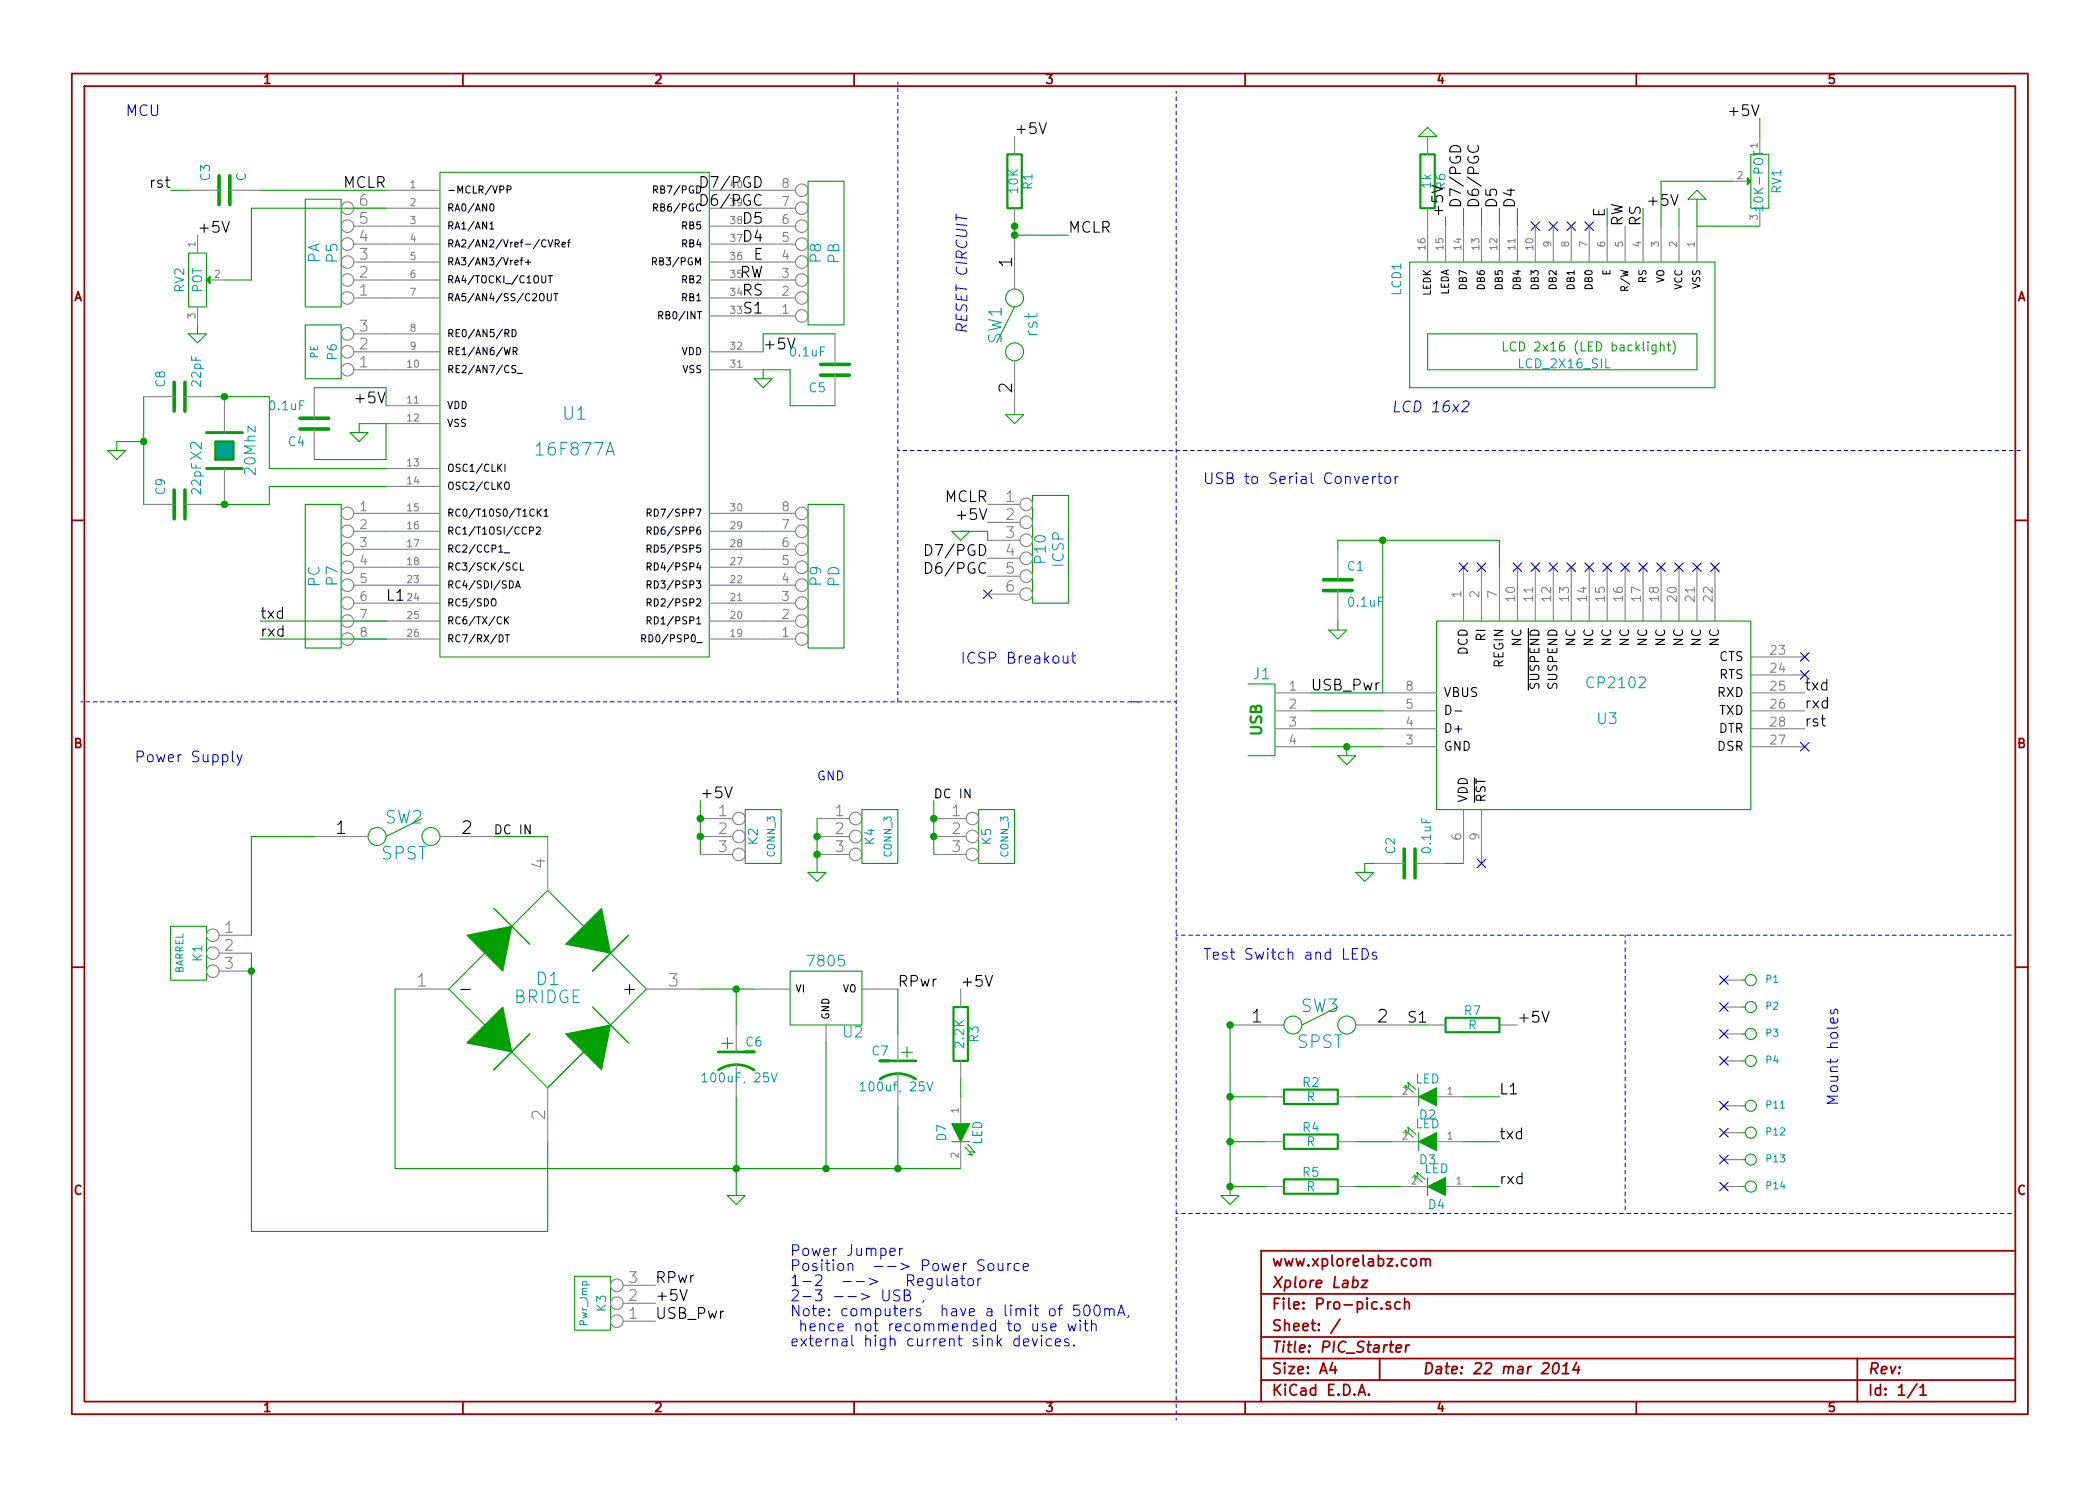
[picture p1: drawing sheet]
<svg xmlns="http://www.w3.org/2000/svg" width="297mm" height="210mm" viewBox="0 0 297 210" stroke-linecap="round" stroke-linejoin="round" font-family="sans-serif">
<g fill="none" stroke="#a00000" stroke-width=".25">
<path d="M10.2 10.4h276.6v189.7h-276.6zM11.9 12.2h273.2v186.1h-273.2zM65.5 10.4v1.8M120.8 10.4v1.8M176.1 10.4v1.8M231.4 10.4v1.8M10.2 73.6h1.7M285.1 73.6h1.7M10.2 136.8h1.7M285.1 136.8h1.7M199.6 178.3a.42 .42 0 0 1 .4-.2 .42 .42 0 0 1 .4 .3v.4a.43 .43 0 0 1-.5 .3 .43 .43 0 0 1-.4-.3zM201 178.3a.38 .38 0 0 1 .7 0v.8"/>
<path d="M201 178.1v1M201.7 178.3a.35 .35 0 0 1 .3-.2 .35 .35 0 0 1 .3 .2v.8M285.1 177h-106.7v21.3M65.5 198.3v1.8M120.8 198.3v1.8M176.1 198.3v1.8M178.4 183.1h106.7M178.4 189.2h106.7M178.4 195.3h106.7M178.4 192.2h106.7M188.5 192.8l-.4 1h1M188.8 193.3v1.1"/>
<path d="M189.5 186.7l-1.3 1.9M192.1 197.4l.5-1.5 .5 1.5M192.3 197h.7M192.7 181.1h.7l-.9 1.1h.8M193.6 197.3h.1l-.1 .1-.1-.1h.1v.1M195.1 192.2v3.1M196.6 184.3l-.3-.1-.2 .2v.2l.5 .2 .1 .1-.1 .2-.1 .1-.4-.1M197.5 190.8l.7-.1v-.3l-.2-.1-.4 .1-.2 .7 .2 .2 .5-.1M198 184.3a.48 .48 0 0 0-.6 0l-.1 .6a.48 .48 0 0 0 .7 .2M198.7 184.3a.38 .38 0 0 1 .6 .1v.8M198.7 183.7v1.5M198.9 190.3l-.1 1"/>
<path d="M199.3 190.3l-.3 .1-.1 .2M219.9 193a.35 .35 0 0 1 .3-.2 .35 .35 0 0 1 .3 .3 .87 .87 0 0 1-.6 1.3l-.1-.1a1.14 1.14 0 0 1 .1-1.3zM221 194.4h.9M221.1 193.3l.5-.5-.2 1.6M223 192.8l-.5 1h.9M223.3 193.3l-.1 1.1M231.4 198.3v1.8M262.7 192.2v6.1M271.1 195.8l-1.3 2M271.6 196.3l.4-.4v1.5M271.6 197.4h.9"/>
</g>
<g fill="none" stroke="#000" stroke-width=".15">
<path d="M69.3 31.7l.3-.3v1M69.3 32.4h.5M69.4 29l.2-.2a.59 .59 0 0 1-.1 1.1l-.1-.1-.1-.3zM71.7 26.8h.5l.1-.1-.1-.3-.5-.1v1M73.6 36.8h.4M74 36.5l-.3 .1v.9M74.3 37.1h.8M74.7 36.7v.8M76.6 39v.8l.2 .2h.2l.2-.2v-.8M77.5 33.9l.4 1 .3-1M77.5 39h.6M77.8 39v1"/>
<path d="M78.5 34.5l.5-.1 .1-.1-.1-.3-.5-.1v1M78.8 34.5l.3 .4M79.5 34.6l.5-.1-.1-.2h-.3l-.1 .1 .1 .5h.3M80.3 34.3h.3M80.6 33.9l-.2 .2v.8M92.3 37h.5l.1-.2-.1-.3h-.5v1M92.5 26.8h.4l.1-.1-.1-.3-.4-.1v1M92.5 29.4l.4-.1 .1-.1-.1-.3-.4-.1v1.1M99.2 25a.77 .77 0 0 1 .9 .7 .77 .77 0 0 1-.9 .8zM99.2 27.5a.77 .77 0 0 1 .9 .8 .77 .77 0 0 1-.9 .8zM205.2 20.9a.81 .81 0 0 1 .9-.3 .81 .81 0 0 1 .5 .9h-1.5zM207.8 20.6a.63 .63 0 0 0 0 .8 .63 .63 0 0 0 .7 .2 .6 .6 0 0 0 .6-.4 .6 .6 0 0 0-.1-.6"/>
<path d="M72.4 46.6a.51 .51 0 0 1 .6 .5 .51 .51 0 0 1-.6 .5zM72.6 49.7h.5l.1-.2-.1-.3h-.5v1M72.8 49.7l.4 .5M72.9 51.8l-.3-.1-.2 .2 .1 .2 .4 .2v.3l-.1 .1h-.4M73.2 52.8h.7M77.4 41.5v.9l.2 .2h.2l.2-.2v-.9M78.3 41.5h.6M78.6 41.5v1.1M93.2 44.6h.5l.1-.2-.1-.3h-.5v1M93.4 44.6l.4 .5M71.3 78.2h.8M71.4 65.7v1"/>
<path d="M71.5 68.3l.3-.1 .2 .2a.68 .68 0 0 1-.2 .8h-.3a.78 .78 0 0 1 0-.9zM73.2 79.8a.4 .4 0 0 0-.5-.1 .4 .4 0 0 0-.2 .5 .37 .37 0 0 0 .2 .4 .37 .37 0 0 0 .5 0M73.6 79.6v1.1h.5M74.9 75.1h.5l.1-.2-.1-.3h-.5v1M75.9 74.7l.4-.1 .1 .1v.2l-.6 .7h.6M76 72v1M76.1 72.5l.5 .5M76.6 72l-.6 .6M77 72.3l.2-.3v1M77 73h.5M91.5 72.6l.5-.1 .1-.1-.1-.3-.5-.1v1M91.5 77.6h.5l.1-.1-.1-.3-.5-.1v1"/>
<path d="M91.5 75.1h.5l.1-.2-.1-.3h-.5v1M91.8 72.6l.3 .4M91.8 77.6l.3 .5M91.8 75.1l.3 .5M130.9 79.6a.77 .77 0 0 1 .9 .8 .77 .77 0 0 1-.9 .7zM130.9 77.1a.77 .77 0 0 1 .9 .7 .77 .77 0 0 1-.9 .8zM69.6 84.8l.3-.1 .2 .2a.68 .68 0 0 1-.2 .8h-.3a.78 .78 0 0 1 0-.9zM71.4 87.3v1M71.5 89.8h.6M71.5 87.7l.4 .6M71.8 89.8v1M71.9 87.3l-.5 .6"/>
<path d="M72.1 82.2a.51 .51 0 0 1 .5 .5 .51 .51 0 0 1-.5 .5zM72.9 83.2l.4-1 .3 1M73 82.9h.5M90.8 90.3h.5v-.1v-.3l-.5-.1v1M91 90.3l.3 .5M91.5 87.8h.5l.1-.2-.1-.3h-.5v1M91.5 85.3l.5-.1 .1-.1-.1-.3-.5-.1v1M91.5 82.7h.5l.1-.2-.1-.3h-.5v1M91.5 80.2l.5-.1 .1-.1-.1-.3-.5-.1v1.1M91.8 87.8l.3 .5M91.8 85.3l.3 .4M91.8 82.7l.3 .5"/>
<path d="M91.8 80.2l.3 .5M204.5 99.8a.66 .66 0 0 1 .7 .5 .66 .66 0 0 1-.4 .8h-.3zM216.2 88.9v8.8M205.8 100.6h1M208.6 110.1v3.4M65.2 140h1.3"/>
</g>
<g fill="none" stroke="#00a000" stroke-width=".15">
<path d="M200.7 19.3l1.2-1.3 1.3 1.3zM248.9 16.8v2.5M24.1 26.9h2.6M26.7 35.8h2.5v7.6h-2.5zM36.8 26.9h17.8M43.2 28.2h5.1v15.2h-5.1zM54.6 29.5h-19v10.1h-3.9M62.2 24.4h38.1v68.6h-38.1zM114.3 25.6h5.1v20.4h-5.1zM143.5 32v1.3h7.6M199.4 37.1h43.2v17.8h-43.2zM204.5 30.7v1.3"/>
<path d="M207 29.5v2.5M209.5 29.5v2.5M212.1 29.5v2.5M214.6 29.5v2.5M227.3 29.5v2.5M237.5 29.5v2.5M238.8 28.2l1.2-1.3 1.3 1.3zM240 28.2v3.8h8.9M245.1 25.6h-10.2v6.4M247.6 21.8h2.6v7.7h-2.6zM20.3 56.1v15.3M26.7 47.2h2.5l-1.3 1.3z"/>
<path d="M27.9 46v1.2M30.5 56.1h7.6v10.2h16.5M43.2 46h5.1v7.6h-5.1zM44.4 54.9h10.2v2.5M106.7 53.6h2.5l-1.3 1.3zM107.9 53.6v-1.3h3.9v5.1h6.3M118.1 47.2h-10.2v2.6M142.2 58.7h2.6l-1.3 1.2zM143.5 43.4l-2.5 5.1M201.9 47.2h38.1v5.1h-38.1zM212.6 48.4v1.3h.7M234.8 48.9h.1a.31 .31 0 0 1 .5 .1v.7"/>
<path d="M235.8 48.8h.5M236 48.4v1.1v.1l.3 .1M236.6 48.2a1.47 1.47 0 0 1 0 1.9M15.2 63.7h2.6l-1.3 1.3zM20.3 62.5h-3.8v1.2M43.2 71.4h5.1v20.3h-5.1zM49.5 61.2h2.6l-1.3 1.3zM50.8 61.2v-1.3h3.8v5.1h-10.2M54.6 68.8h-16.5v2.6h-7.6M114.3 71.4h5.1v20.3h-5.1zM134.6 75.2h2.6l-1.3 1.2zM135.9 75.2h3.8v1.2"/>
<path d="M146 70.1h5.1v15.2h-5.1zM189.2 77.7v-1.3h22.9v3.9M195.6 76.4v21.6h-10.2M36.8 87.9h17.8M36.8 90.4h17.8M176.5 96.8h3.8v10.1h-3.8M188 89.1h2.5l-1.3 1.3zM189.2 87.9v1.2M203.2 87.9h44.4v26.6h-44.4zM44.4 118.4h-8.8v13.9M59.7 115.8l-5.1 2.6M69.8 118.4h7.7"/>
<path d="M99.1 113.3v7.6M105.4 114.5h5.1v7.7h-5.1zM115.6 115.8v7.6M121.9 114.5h5.1v7.7h-5.1zM132.1 113.3v7.6M138.4 114.5h5.1v7.7h-5.1zM185.4 100.6h10.2M185.4 103.1h10.2M185.4 105.7h10.2M189.2 106.9h2.6l-1.3 1.3zM190.5 105.7v1.2M24.1 131.1h5.1v7.6h-5.1z"/>
<path d="M35.6 134.9v39.3h41.9v-12.7M55.9 139.9v25.4h80M68.6 134.9l-5.1 5 5.1 5.1M72.4 131.1l5.1-5.1 5 5.1M86.4 134.9l5 5-5 5.1M88.9 132.3l-5.1 5.1M99.1 139.9h7.6M104.1 139.9v5.1M111.8 137.4h10.1v7.6h-10.1zM114.3 123.4h2.5l-1.2 1.3zM127 139.9v6.4M191.8 123.4h2.5l-1.3 1.3z"/>
<path d="M194.3 122.2h-1.3v1.2M204.5 122.2h2.5M246.4 138.7h.5M72.4 148.8l5.1 5.1 5-5.1M74.9 146.3l-5.1 5.1M104.1 155.2v14M116.8 147.6v17.7M127 156.5v8.8M135.9 152.6v2.6M174 155.2h5.1M174 145v24.2M189.2 142.5l-5.1 2.5"/>
<path d="M191.8 155.2h5M198.9 154.2l-.1-.7 1.1 1.1M199.3 153.8l-.2-.6 1.2 1M200.7 153.9v2.6M207 155.2h5.1M246.4 142.5h.5M246.4 146.3h.5M246.4 150.1h.5M246.4 156.5h.5M102.9 169.2h2.5l-1.3 1.2zM134.6 161.5h2.6M136.5 162.3l1 1.1-.6-.1"/>
<path d="M136.9 161.9l1 1.2-.6-.2M172.7 169.2h2.6l-1.3 1.2zM174 161.5h5.1M174 167.9h5.1M191.8 161.5h5M191.8 167.9h6.3M198.9 160.5l-.1-.6 1.1 1M199.3 160.1l-.2-.6 1.2 1M200.2 166.9l-.2-.7 1.2 1.1M200.5 166.5l-.1-.6 1.1 1M200.7 160.3v2.5M201.9 166.6v2.6"/>
<path d="M207 161.5h5.1M208.3 167.9h3.8M246.4 160.3h.5M246.4 164.1h.5M246.4 167.9h.5M81.3 180.6h5.1v7.6h-5.1z"/>
<circle cx="143.5" cy="42.2" r="1.27"/>
<circle cx="143.5" cy="49.8" r="1.27"/>
<circle cx="53.3" cy="118.4" r="1.27"/>
<circle cx="61" cy="118.4" r="1.27"/>
<circle cx="247.6" cy="138.7" r=".79"/>
<circle cx="182.9" cy="145" r="1.27"/>
<circle cx="190.5" cy="145" r="1.27"/>
<circle cx="247.6" cy="142.5" r=".79"/>
<circle cx="247.6" cy="156.5" r=".79"/>
<circle cx="247.6" cy="146.3" r=".79"/>
<circle cx="247.6" cy="150.1" r=".79"/>
<circle cx="247.6" cy="160.3" r=".79"/>
<circle cx="247.6" cy="164.1" r=".79"/>
<circle cx="247.6" cy="167.9" r=".79"/>
</g>
<g fill="none" stroke="#808080" stroke-width=".15">
<path d="M143.5 19.3v2.5M201.9 19.3v2.5M248.9 19.3v2.5M26.7 26.9h4.3M27.9 33.3v2.5M29.7 39.6h2M32.5 26.9h4.3M50 29.5h12.2M50 32h12.2M50 34.5h12.2M50 37.1h12.2M50 39.6h12.2"/>
<path d="M54.6 26.9h7.6M100.3 26.9h12.2M100.3 29.5h12.2M100.3 32h12.2M100.3 34.5h12.2M100.3 37.1h12.2M100.3 39.6h12.2M143.5 29.5v2.5M143.5 33.3v7.6M201.9 29.5v7.6M204.5 32v5.1M207 32v5.1"/>
<path d="M209.5 32v5.1M212.1 32v5.1M214.6 32v5.1M217.2 32v5.1M219.7 32v5.1M222.2 32v5.1M224.8 32v5.1M227.3 32v5.1M229.9 32v5.1M232.4 32v5.1M234.9 32v5.1M237.5 32v5.1"/>
<path d="M240 32v5.1M245.1 25.6h2M248.9 29.5v2.5M20.3 56.1h4.3M26.2 56.1h4.3M27.9 43.4v2.6M31.7 56.1v5.1M44.4 54.9v4.3M50 42.2h12.2M50 47.2h12.2M50 49.8h12.2M50 52.3h12.2"/>
<path d="M54.6 57.4h7.6M54.6 59.9h7.6M100.3 42.2h12.2M100.3 49.8h7.6M100.3 52.3h7.6M100.3 44.7h12.2M118.1 47.2v4.4M118.1 53.1v4.3M143.5 51v7.7M20.3 71.4h4.3M26.2 71.4h4.3M31.7 66.3v5.1"/>
<path d="M44.4 60.7v4.3M50 72.6h12.2M50 75.2h12.2M50 77.7h12.2M54.6 66.3h7.6M54.6 68.8h7.6M100.3 72.6h12.2M100.3 75.2h12.2M100.3 77.7h12.2M139.7 71.4h4.6M139.7 73.9h4.6M139.7 76.4h4.6"/>
<path d="M139.7 79h4.6M189.2 77.7v4.3M50 87.9h12.2M50 85.3h12.2M50 82.8h12.2M50 90.4h12.2M50 80.3h12.2M100.3 87.9h12.2M100.3 85.3h12.2M100.3 82.8h12.2M100.3 90.4h12.2M100.3 80.3h12.2"/>
<path d="M139.7 81.5h4.6M139.7 84.1h4.6M180.3 98h5.1M189.2 83.6v4.3M195.6 98h7.6M207 80.3v7.6M209.5 80.3v7.6M212.1 80.3v7.6M214.6 80.3v7.6M217.2 80.3v7.6M219.7 80.3v7.6M222.2 80.3v7.6"/>
<path d="M224.8 80.3v7.6M227.3 80.3v7.6M229.9 80.3v7.6M232.4 80.3v7.6M234.9 80.3v7.6M237.5 80.3v7.6M240 80.3v7.6M242.6 80.3v7.6M247.6 98h7.7M247.6 93h7.7M247.6 95.5h7.7M44.4 118.4h7.7"/>
<path d="M62.2 118.4h7.6M77.5 118.4v7.6M99.1 118.4h4.5M99.1 115.8h4.5M115.6 118.4h4.5M115.6 115.8h4.5M132.1 118.4h4.6M132.1 115.8h4.6M180.3 100.6h5.1M180.3 103.1h5.1M180.3 105.7h5.1M195.6 100.6h7.6"/>
<path d="M195.6 103.1h7.6M195.6 105.7h7.6M207 114.5v7.7M209.5 114.5v7.7M247.6 100.6h7.7M247.6 103.1h7.7M247.6 105.7h7.7M31 132.3h4.6M31 134.9h4.6M31 137.4h4.6M55.9 139.9h7.6M91.4 139.9h7.7"/>
<path d="M99.1 120.9h4.5M106.7 139.9h5.1M115.6 120.9h4.5M121.9 139.9h5.1M132.1 120.9h4.6M135.9 139.9v2.6M194.3 122.2h4.3M200.2 122.2h4.3M243.8 138.7h2.6M77.5 153.9v7.6M104.1 145v3.8M104.1 150.6v4.6"/>
<path d="M116.8 145v2.6M127 146.3v3.8M127 151.9v4.6M135.9 150.1v2.5M135.9 155.2v3.8M174 145h7.6M179.1 155.2h2.5M189.2 155.2h2.6M191.8 145h7.6M196.8 155.2h3.9M201.9 145h2.6M203.2 155.2h3.8"/>
<path d="M212.1 145h2.5M243.8 142.5h2.6M243.8 146.3h2.6M243.8 150.1h2.6M243.8 156.5h2.6M135.9 161.5v3.8M179.1 161.5h2.5M179.1 167.9h2.5M189.2 161.5h2.6M189.2 167.9h2.6M196.8 161.5h3.9M198.1 167.9h3.8"/>
<path d="M203.2 161.5h3.8M204.5 167.9h3.8M243.8 167.9h2.6M243.8 160.3h2.6M243.8 164.1h2.6M88.1 186.9h4.6M88.1 184.4h4.6M88.1 181.9h4.6"/>
<circle cx="49.1" cy="32" r=".89"/>
<circle cx="49.1" cy="39.6" r=".89"/>
<circle cx="49.1" cy="29.5" r=".89"/>
<circle cx="49.1" cy="34.5" r=".89"/>
<circle cx="49.1" cy="37.1" r=".89"/>
<circle cx="113.4" cy="32" r=".89"/>
<circle cx="113.4" cy="34.5" r=".89"/>
<circle cx="113.4" cy="29.5" r=".89"/>
<circle cx="113.4" cy="26.9" r=".89"/>
<circle cx="113.4" cy="37.1" r=".89"/>
<circle cx="113.4" cy="39.6" r=".89"/>
<circle cx="49.1" cy="49.8" r=".89"/>
<circle cx="49.1" cy="42.2" r=".89"/>
<circle cx="49.1" cy="52.3" r=".89"/>
<circle cx="49.1" cy="47.2" r=".89"/>
<circle cx="113.4" cy="44.7" r=".89"/>
<circle cx="113.4" cy="42.2" r=".89"/>
<circle cx="49.1" cy="77.7" r=".89"/>
<circle cx="49.1" cy="75.2" r=".89"/>
<circle cx="49.1" cy="72.6" r=".89"/>
<circle cx="113.4" cy="72.6" r=".89"/>
<circle cx="113.4" cy="77.7" r=".89"/>
<circle cx="113.4" cy="75.2" r=".89"/>
<circle cx="145.2" cy="73.9" r=".89"/>
<circle cx="145.2" cy="76.4" r=".89"/>
<circle cx="145.2" cy="71.4" r=".89"/>
<circle cx="145.2" cy="79" r=".89"/>
<circle cx="49.1" cy="80.3" r=".89"/>
<circle cx="49.1" cy="90.4" r=".89"/>
<circle cx="49.1" cy="82.8" r=".89"/>
<circle cx="49.1" cy="85.3" r=".89"/>
<circle cx="49.1" cy="87.9" r=".89"/>
<circle cx="113.4" cy="90.4" r=".89"/>
<circle cx="113.4" cy="87.9" r=".89"/>
<circle cx="113.4" cy="85.3" r=".89"/>
<circle cx="113.4" cy="82.8" r=".89"/>
<circle cx="113.4" cy="80.3" r=".89"/>
<circle cx="145.2" cy="84.1" r=".89"/>
<circle cx="145.2" cy="81.5" r=".89"/>
<circle cx="104.5" cy="115.8" r=".89"/>
<circle cx="104.5" cy="118.4" r=".89"/>
<circle cx="121" cy="118.4" r=".89"/>
<circle cx="121" cy="115.8" r=".89"/>
<circle cx="137.5" cy="118.4" r=".89"/>
<circle cx="137.5" cy="115.8" r=".89"/>
<circle cx="30.1" cy="132.3" r=".89"/>
<circle cx="30.1" cy="134.9" r=".89"/>
<circle cx="30.1" cy="137.4" r=".89"/>
<circle cx="104.5" cy="120.9" r=".89"/>
<circle cx="121" cy="120.9" r=".89"/>
<circle cx="137.5" cy="120.9" r=".89"/>
<circle cx="87.2" cy="181.9" r=".89"/>
<circle cx="87.2" cy="184.4" r=".89"/>
<circle cx="87.2" cy="186.9" r=".89"/>
</g>
<g fill="none" stroke="#0000c0" stroke-width=".15">
<path d="M216.6 31.4l1.2 1.2M217.8 31.4l-1.2 1.2M219.1 31.4l1.2 1.2M220.3 31.4l-1.2 1.2M221.6 31.4l1.3 1.2M222.9 31.4l-1.3 1.2M224.2 31.4l1.2 1.2M225.4 31.4l-1.2 1.2M206.4 79.6l1.2 1.3M207.6 79.6l-1.2 1.3M208.9 79.6l1.3 1.3M210.2 79.6l-1.3 1.3"/>
<path d="M214 79.6l1.2 1.3M215.2 79.6l-1.2 1.3M216.6 79.6l1.2 1.3M217.8 79.6l-1.2 1.3M219.1 79.6l1.2 1.3M220.3 79.6l-1.2 1.3M221.6 79.6l1.3 1.3M222.9 79.6l-1.3 1.3M224.2 79.6l1.2 1.3M225.4 79.6l-1.2 1.3M226.7 79.6l1.2 1.3M227.9 79.6l-1.2 1.3"/>
<path d="M229.3 79.6l1.2 1.3M230.5 79.6l-1.2 1.3M231.8 79.6l1.2 1.3M233 79.6l-1.2 1.3M234.3 79.6l1.3 1.3M235.6 79.6l-1.3 1.3M236.9 79.6l1.2 1.3M238.1 79.6l-1.2 1.3M239.4 79.6l1.2 1.3M240.6 79.6l-1.2 1.3M242 79.6l1.2 1.3M243.2 79.6l-1.2 1.3"/>
<path d="M139.1 83.5l1.2 1.2M140.3 83.5l-1.2 1.2M254.7 92.3l1.2 1.3M254.7 94.9l1.2 1.2M255.9 92.3l-1.2 1.3M255.9 94.9l-1.2 1.2M254.7 105l1.2 1.3M255.9 105l-1.2 1.3M208.9 121.6l1.3 1.2M210.2 121.6l-1.3 1.2M243.2 138.1l1.2 1.2M244.4 138.1l-1.2 1.2"/>
<path d="M243.2 141.9l1.2 1.2M243.2 145.7l1.2 1.2M243.2 149.5l1.2 1.2M243.2 155.8l1.2 1.3M243.2 159.7l1.2 1.2M244.4 141.9l-1.2 1.2M244.4 145.7l-1.2 1.2M244.4 149.5l-1.2 1.2M244.4 155.8l-1.2 1.3M244.4 159.7l-1.2 1.2M243.2 163.5l1.2 1.2M243.2 167.3l1.2 1.2"/>
<path d="M244.4 163.5l-1.2 1.2M244.4 167.3l-1.2 1.2"/>
</g>
<path d="M142.5 21.8h2v7.7h-2zM200.9 21.8h2v7.7h-2zM30.5 62.5h2.5v2.5h-2.5zM134.9 142.5h2v7.6h-2zM181.6 154.2h7.6v2h-7.6zM204.5 144h7.6v2h-7.6zM181.6 160.5h7.6v2.1h-7.6zM181.6 166.9h7.6v2h-7.6z" fill="none" stroke="#00a000" stroke-width=".3"/>
<g fill="#00a000" stroke="#00a000" stroke-width=".15">
<path d="M247.1 25.1l.5 .5-.5 .6z"/>
<path d="M66 132.3l6.4-1.2-1.3 6.3z"/>
<path d="M66 147.6l5.1-5.1 1.3 6.3z"/>
<path d="M80 146.3l6.4-1.3-1.3 6.4z"/>
<path d="M85.1 128.5l1.3 6.4-6.4-1.3z"/>
<path d="M134.6 159h2.6l-1.3 2.5z"/>
<path d="M200.7 155.2l2.5-1.3v2.6z"/>
<path d="M200.7 161.5l2.5-1.2v2.5z"/>
<path d="M201.9 167.9l2.6-1.3v2.6z"/>
<path d="M29.2 39.6l.5-.5v1z"/>
</g>
<path d="M248.1 21.4v.7M99.3 152.2l.4-.4v1.3M99.3 153.1h.7M109.1 151.8l.4 1.3 .4-1.3M121.7 153.5l.3-.4v1.3M121.7 154.4h.7M131.1 153.1l.4 1.3 .5-1.3" fill="none" stroke="#00a0a0" stroke-width=".15"/>
<path d="M29.2 66.3h5.1M29.2 61.2h5.1" fill="none" stroke="#00a000" stroke-width=".41"/>
<path d="M30.5 62.5h2.5v2.5h-2.5z" fill="#00a0a0" stroke="#00a0a0" stroke-width=".25"/>
<g fill="none" stroke="#00a000" stroke-width=".51">
<path d="M31 24.9v4.1M32.5 24.9v4.1M24.6 54.1v4.1M26.2 54.1v4.1M42.4 59.2h4.1M116.1 51.6h4M116.1 53.1h4M24.6 69.3v4.1M26.2 69.3v4.1M42.4 60.7h4.1M187.2 83.6h4.1M187.2 82h4.1"/>
<path d="M198.6 120.1v4.1M200.2 120.1v4.1"/>
</g>
<g fill="none" stroke="#00f" stroke-width=".15">
<path d="M206.9 56.9l.3-.2h.3a.32 .32 0 0 1 .3 .5l-.1 .2-1 .9h.9M194.2 67.4v1M194.6 67.4l-.3 .1-.1 .2M194.9 67.4h.6M195.1 66.9v1.3l.1 .1 .3 .1M196 67.5a.42 .42 0 0 1 .7 .2v.4a.43 .43 0 0 1-.4 .3 .43 .43 0 0 1-.4-.3v-.4zM197.3 67.4v1M197.8 67.4l-.3 .1-.2 .2M150.4 92.8v.8a.39 .39 0 0 0 .7 .1M151.1 92.8v1M151.6 92.8h.5M151.8 92.3v1.3v.1l.3 .1"/>
<path d="M32.9 106.3v1.3l.2 .2M33.5 106.8l.4 1M34.2 106.8l-.5 1.4-.2 .1M191.3 134.9h.5M192 134.2h-.7v1.5h.7M192.7 134.2a.77 .77 0 0 1 .9 .8 .77 .77 0 0 1-.9 .7zM194.7 134.8l-.4-.1-.2 .2 .1 .2 .5 .2 .1 .2-.1 .2h-.1h-.5M259 142.9l-.1 .3 .3 .3 .2-.1 .1-.5 .2-.1 .2 .1v.1v.5M259.9 144.1v.4l-.2 .2h-.7l-.1-.2 .1-.4 .3-.1 .1 .7M125.9 177.1l.7-.1-.1-.3-.4-.1-.2 .3 .1 .7h.1h.4M127.3 176.6v1M127.7 176.6l-.3 .1-.1 .2"/>
<path d="M139.2 178.3a.62 .62 0 0 0-.8 .1 .36 .36 0 0 0 .2 .6l.3 .1a.36 .36 0 0 1 .3 .3 .36 .36 0 0 1-.3 .4l-.6-.1M139.8 178.9a.42 .42 0 0 1 .4-.1 .42 .42 0 0 1 .4 .3v.4a.43 .43 0 0 1-.4 .3 .43 .43 0 0 1-.4-.3zM141.2 178.8v.8a.39 .39 0 0 0 .7 0M141.9 178.8v1M142.6 178.8v1M143 178.8h-.3l-.1 .3M144.2 178.8a.48 .48 0 0 0-.7 .1l-.1 .6a.48 .48 0 0 0 .8 .2M144.7 179.3l.8-.2-.1-.3h-.4l-.3 .2 .1 .7 .2 .1 .4-.1M119.2 181.3h1.2M121.1 181.3h1.2M123 180.9l1.2 .4-1.2 .5M124.9 182.5v1.3a.48 .48 0 0 0 .4 .3 .48 .48 0 0 0 .5-.3v-1.3"/>
<path d="M127.3 182.6a.62 .62 0 0 0-.8 .1 .36 .36 0 0 0 .2 .6h.3a.36 .36 0 0 1 .3 .4 .36 .36 0 0 1-.3 .3h-.6M127.9 183.3l.7-.1a.36 .36 0 0 0 .1-.4 .36 .36 0 0 0-.3-.3h-.5v1.5h.6l.2-.1a.4 .4 0 0 0 0-.6h-.3M128.4 181.2h.6a.42 .42 0 0 0 .3-.4 .42 .42 0 0 0-.3-.4h-.6v1.5M128.8 181.2l.5 .7M129.8 181.4l.8-.1-.1-.3-.5-.1-.2 .2 .1 .7 .1 .1 .5-.1M130.7 184l-.2 .3M131.9 180.9v1.2a.43 .43 0 0 1-.7 .2M131.9 181a.48 .48 0 0 0-.7 0l-.1 .6a.48 .48 0 0 0 .8 .2M132.6 180.9v.8a.39 .39 0 0 0 .6 .1M133.2 180.9v1M133.9 180.4v1.3l.3 .2M134.7 181l.2-.1 .4 .1 .1 .9"/>
<path d="M135.4 181.3h-.5a.3 .3 0 0 0-.3 .3 .3 .3 0 0 0 .3 .3l.5-.1M135.9 180.9h.6M136.1 180.4v1.3l.1 .1 .3 .1M137 181a.42 .42 0 0 1 .4-.1 .42 .42 0 0 1 .3 .3v.4a.43 .43 0 0 1-.4 .3 .43 .43 0 0 1-.4-.3zM138.3 180.9v1M138.8 180.9l-.3 .1-.2 .2M144.8 189.9l.7-.1-.1-.3-.4-.1-.2 .3 .1 .7h.1h.4M146 189.4l.4 1 .3-1M147.3 188.9l-.1 .1 .1 .1 .1-.1-.1-.1v.2M147.3 189.4v1M148 187.4l-.4-.1-.2 .2 .1 .2 .5 .2 .1 .1-.1 .2-.1 .1-.5-.1M148.6 187.8l.8-.1-.1-.3-.4-.1-.3 .2 .1 .7 .2 .1 .4-.1"/>
<path d="M148.7 189.5a.48 .48 0 0 0-.6 .1l-.1 .6a.48 .48 0 0 0 .7 .2M149.3 189.9l.7-.1-.1-.3-.4-.1-.2 .3 .1 .7h.1h.4M149.7 185.2h.6M150.3 184.7h-.3l-.1 .2v1.3M151.1 187.3l.2 1 .3-.7 .3 .7 .3-1M151.2 189.5l-.4-.1-.2 .3v.2l.6 .1v.2v.2h-.2h-.4M151.9 190.3l.1 .1h-.1h-.1l.1-.1v.1M152.7 184.7h-.8l-.1 .7 .3-.2 .5 .1 .1 .2v.5a.62 .62 0 0 1-.9 0M152.8 186.8l-.1 .1h.1h.1l-.1-.1v.1M152.8 187.3v1M153.3 187.3h.6M153.4 184.8a.36 .36 0 0 1 .4-.1 .36 .36 0 0 1 .3 .3 .77 .77 0 0 1-.4 1.2l-.2-.1a1.13 1.13 0 0 1-.1-1.3z"/>
<path d="M153.5 186.8v1.3l.1 .1 .3 .1M154.4 187.4a.38 .38 0 0 1 .6 .1v.8M154.4 186.8v1.5M154.9 184.8a.36 .36 0 0 1 .4-.1 .36 .36 0 0 1 .2 .3 .77 .77 0 0 1-.4 1.2l-.1-.1a1.13 1.13 0 0 1-.1-1.3zM156.3 185.3a.38 .38 0 0 1 .6 .1v.8M156.3 185.2v1M156.9 185.4a.35 .35 0 0 1 .4-.3 .35 .35 0 0 1 .3 .3v.8M158.1 186.2l.5-1.5 .5 1.5M158.2 185.7h.8M159.7 186.1l-.2 .3"/>
</g>
<path d="M69.8 128.5l5.1 5.1M88.9 132.3l-5.1 5.1M74.9 146.3l-5.1 5.1M83.8 142.5l5.1 5.1" fill="none" stroke="#00a000" stroke-width=".2"/>
<path d="M101.6 148.8h5.1h-1.3M101.6 151.4a4.6 4.6 0 0 1 5.1 0M124.5 152.7a4.5 4.5 0 0 1 5 0M125.7 150.1h-1.2h5" fill="none" stroke="#00a000" stroke-width=".38"/>
<g fill="#00a000" stroke="#00a000" stroke-width=".25">
<circle cx="35.6" cy="137.4" r=".41"/>
<circle cx="116.8" cy="165.3" r=".41"/>
<circle cx="104.1" cy="165.3" r=".41"/>
<circle cx="104.1" cy="139.9" r=".41"/>
<circle cx="127" cy="165.3" r=".41"/>
<circle cx="143.5" cy="33.3" r=".41"/>
<circle cx="31.7" cy="56.1" r=".41"/>
<circle cx="143.5" cy="32" r=".41"/>
<circle cx="20.3" cy="62.5" r=".41"/>
<circle cx="31.7" cy="71.4" r=".41"/>
<circle cx="99.1" cy="115.8" r=".41"/>
<circle cx="99.1" cy="118.4" r=".41"/>
<circle cx="115.6" cy="118.4" r=".41"/>
<circle cx="132.1" cy="115.8" r=".41"/>
<circle cx="132.1" cy="118.4" r=".41"/>
<circle cx="115.6" cy="120.9" r=".41"/>
<circle cx="174" cy="145" r=".41"/>
<circle cx="174" cy="155.2" r=".41"/>
<circle cx="195.6" cy="76.4" r=".41"/>
<circle cx="190.5" cy="105.7" r=".41"/>
<circle cx="174" cy="161.5" r=".41"/>
<circle cx="174" cy="167.9" r=".41"/>
</g>
<path d="M127 11.7v87.6M166.4 12.9v188M127 63.7h158.7M11.4 99.3h149.9M166.4 99.3h-6.4M166.4 132.3h118.1M229.9 132.3v39.4M166.4 171.7h118.1" fill="none" stroke="#00f" stroke-width=".15" stroke-dasharray=".5" stroke-dashoffset=".3"/>
<g font-size="2.8" fill="#00a000">
<text x="102.1" y="148.6">+</text>
<text x="127.5" y="149.9">+</text>
</g>
<g font-size="2.5">
<text x="143.3" y="37.8" transform="rotate(-90 143.3 37.8)">1</text>
<text x="143.3" y="55.5" transform="rotate(-90 143.3 55.5)">2</text>
<text x="47.6" y="118.1">1</text>
<text x="65.4" y="118.1">2</text>
<text x="88.7" y="140.8">+</text>
<text x="177.1" y="144.8">1</text>
<text x="194.9" y="144.8">2</text>
</g>
<g font-size="2.5" fill="#00a0a0">
<text x="146.9" y="47.5" transform="rotate(-90 146.9 47.5)">rst</text>
<text x="141.8" y="48.6" transform="rotate(-90 141.8 48.6)">SW1</text>
<text x="79.7" y="59.5">U1</text>
<text x="76.2" y="64.6">16F877A</text>
<text x="54.5" y="116.6">SW2</text>
<text x="53.9" y="121.7">SPST</text>
<text x="72.7" y="142">BRIDGE</text>
<text x="75.9" y="139.5">D1</text>
<text x="184" y="143.3">SW3</text>
<text x="183.5" y="148.4">SPST</text>
</g>
<g font-size="2.5" fill="#808080">
<text x="77.2" y="122.9" transform="rotate(-90 77.2 122.9)">4</text>
<text x="59" y="139.7">1</text>
<text x="94.6" y="139.7">3</text>
<text x="77.2" y="158.4" transform="rotate(-90 77.2 158.4)">2</text>
</g>
<g font-size="2.1" fill="#00f">
<text x="17.8" y="16.5">MCU</text>
<text x="136.9" y="47.2" transform="rotate(-90 136.9 47.2)">RESET CIRCUIT</text>
<text x="196.8" y="58.4">LCD 16x2</text>
<text x="170.2" y="68.6">USB to Serial Convertor</text>
<text x="135.9" y="94">ICSP Breakout</text>
<text x="19" y="107.9">Power Supply</text>
<text x="170.2" y="135.9">Test Switch and LEDs</text>
<text x="260.1" y="156.5" transform="rotate(-90 260.1 156.5)">Mount holes</text>
<text x="111.8" y="177.8">Power Jumper</text>
<text x="111.8" y="179.9">Position --&gt; Power Source</text>
<text x="111.8" y="182.1">1-2 --&gt;</text>
<text x="111.8" y="184.2">2-3 --&gt; USB ,</text>
<text x="111.8" y="186.3">Note: computers have a limit of 500mA,</text>
<text x="111.8" y="190.6">external high current sink devices.</text>
<text x="112.4" y="188.5">hence not recommended to use with</text>
</g>
<g font-size="2.1">
<text x="245.1" y="16.5">+5V</text>
<text x="143.5" y="19">+5V</text>
<text x="21.4" y="26.7">rst</text>
<text x="48.5" y="26.7">MCLR</text>
<text x="100.1" y="26.7">D7/PGD</text>
<text x="100.1" y="29.2">D6/PGC</text>
<text x="206.8" y="29.5" transform="rotate(-90 206.8 29.5)">D7/PGD</text>
<text x="209.3" y="29.5" transform="rotate(-90 209.3 29.5)">D6/PGC</text>
<text x="211.8" y="29.5" transform="rotate(-90 211.8 29.5)">D5</text>
<text x="214.4" y="29.5" transform="rotate(-90 214.4 29.5)">D4</text>
<text x="233.7" y="29.2">+5V</text>
<text x="27.9" y="33">+5V</text>
<text x="105.2" y="31.7">D5</text>
<text x="105.2" y="34.3">D4</text>
<text x="151.1" y="33">MCLR</text>
<text x="204.2" y="30.7" transform="rotate(-90 204.2 30.7)">+5V</text>
<text x="227.1" y="30.7" transform="rotate(-90 227.1 30.7)">E</text>
<text x="229.6" y="32" transform="rotate(-90 229.6 32)">RW</text>
<text x="104.4" y="39.4">RW</text>
<text x="105" y="41.9">RS</text>
<text x="106.5" y="36.8">E</text>
<text x="105.4" y="44.4">S1</text>
<text x="107.9" y="49.5">+5V</text>
<text x="50.8" y="57.1">+5V</text>
<text x="133.6" y="71.1">MCLR</text>
<text x="135.9" y="73.7">+5V</text>
<text x="131.8" y="81.3">D6/PGC</text>
<text x="131.8" y="78.7">D7/PGD</text>
<text x="36.8" y="87.6">txd</text>
<text x="54.6" y="85.1">L1</text>
<text x="36.8" y="90.2">rxd</text>
<text x="185.4" y="97.8">USB_Pwr</text>
<text x="255.3" y="100.3">rxd</text>
<text x="255.3" y="97.8">txd</text>
<text x="255.3" y="102.9">rst</text>
<text x="99.1" y="113">+5V</text>
<text x="127" y="139.7">RPwr</text>
<text x="135.9" y="139.7">+5V</text>
<text x="214.6" y="144.8">+5V</text>
<text x="212.1" y="154.9">L1</text>
<text x="212.1" y="161.3">txd</text>
<text x="212.1" y="167.6">rxd</text>
<text x="92.7" y="184.1">+5V</text>
<text x="92.7" y="181.6">RPwr</text>
<text x="92.7" y="186.7">USB_Pwr</text>
</g>
<g font-size="2.1" fill="#808080">
<text x="50.9" y="29.2">6</text>
<text x="50.9" y="34.3">4</text>
<text x="50.9" y="31.7">5</text>
<text x="50.9" y="41.9">1</text>
<text x="50.9" y="39.4">2</text>
<text x="50.9" y="36.8">3</text>
<text x="50.9" y="47">3</text>
<text x="50.9" y="52.1">1</text>
<text x="50.9" y="49.5">2</text>
<text x="142.3" y="71.1">1</text>
<text x="142.3" y="73.7">2</text>
<text x="142.3" y="76.2">3</text>
<text x="142.3" y="78.7">4</text>
<text x="142.3" y="81.3">5</text>
<text x="142.3" y="83.8">6</text>
<text x="101.7" y="115.6">1</text>
<text x="101.7" y="118.1">2</text>
<text x="118.2" y="115.6">1</text>
<text x="118.2" y="118.1">2</text>
<text x="134.7" y="115.6">1</text>
<text x="134.7" y="118.1">2</text>
<text x="101.7" y="120.6">3</text>
<text x="118.2" y="120.6">3</text>
<text x="134.7" y="120.6">3</text>
<text x="31.8" y="132.1">1</text>
<text x="31.8" y="134.6">2</text>
<text x="31.8" y="137.2">3</text>
<text x="89" y="184.1">2</text>
<text x="89" y="181.6">3</text>
<text x="89" y="186.7">1</text>
</g>
<g font-size="2.1" fill="#00a000">
<text x="232.2" y="32" transform="rotate(-90 232.2 32)">RS</text>
<text x="178.6" y="104.1" transform="rotate(-90 178.6 104.1)">USB</text>
<text x="199.3" y="144.8">S1</text>
</g>
<g font-size="2.1" fill="#00a0a0">
<text x="45.3" y="37.3" transform="rotate(-90 45.3 37.3)">PA</text>
<text x="47.8" y="37.1" transform="rotate(-90 47.8 37.1)">P5</text>
<text x="116.3" y="37.1" transform="rotate(-90 116.3 37.1)">P8</text>
<text x="118.8" y="37.3" transform="rotate(-90 118.8 37.3)">PB</text>
<text x="28.6" y="65" transform="rotate(-90 28.6 65)">X2</text>
<text x="36.2" y="67" transform="rotate(-90 36.2 67)">20Mhz</text>
<text x="45.3" y="83" transform="rotate(-90 45.3 83)">PC</text>
<text x="47.8" y="82.8" transform="rotate(-90 47.8 82.8)">P7</text>
<text x="116.3" y="82.8" transform="rotate(-90 116.3 82.8)">P9</text>
<text x="118.8" y="83" transform="rotate(-90 118.8 83)">PD</text>
<text x="148" y="79.6" transform="rotate(-90 148 79.6)">P10</text>
<text x="150.5" y="80.2" transform="rotate(-90 150.5 80.2)">ICSP</text>
<text x="177.3" y="96.2">J1</text>
<text x="224.8" y="97.5">CP2102</text>
<text x="226" y="102.5">U3</text>
<text x="114.5" y="136.8">7805</text>
<text x="119.3" y="146.9">U2</text>
</g>
<g font-size="2.1" fill="#a00000">
<text x="179.9" y="179.3">www.xplorelabz.com</text>
<text x="179.9" y="185.4">File: Pro-pic.sch</text>
<text x="179.9" y="182.3">Xplore Labz</text>
<text x="179.9" y="191.5">Title: PIC_Starter</text>
<text x="179.9" y="188.4">Sheet: /</text>
<text x="179.9" y="197.6">KiCad E.D.A.</text>
<text x="179.9" y="194.5">Size: A4</text>
<text x="201.2" y="194.5">Date: 22 mar 2014</text>
<text x="264.2" y="194.5">Rev:</text>
<text x="264.2" y="197.6">Id: 1/1</text>
</g>
<g font-size="1.8" fill="#a00000">
<text x="37.3" y="11.9">1</text>
<text x="92.7" y="11.9">2</text>
<text x="148" y="11.9">3</text>
<text x="203.3" y="11.9">4</text>
<text x="258.6" y="11.9">5</text>
<text x="10.4" y="42.7">A</text>
<text x="285.3" y="42.7">A</text>
<text x="10.4" y="105.9">B</text>
<text x="285.3" y="105.9">B</text>
<text x="10.4" y="169.1">C</text>
<text x="285.3" y="169.1">C</text>
<text x="37.3" y="199.8">1</text>
<text x="92.7" y="199.8">2</text>
<text x="148" y="199.8">3</text>
<text x="203.3" y="199.8">4</text>
<text x="258.6" y="199.8">5</text>
</g>
<g font-size="1.8" fill="#00a0a0">
<text x="29.8" y="25.5" transform="rotate(-90 29.8 25.5)">C3</text>
<text x="34.8" y="25.6" transform="rotate(-90 34.8 25.6)">C</text>
<text x="144.1" y="27.3" transform="rotate(-90 144.1 27.3)">10K</text>
<text x="146.1" y="26.8" transform="rotate(-90 146.1 26.8)">R1</text>
<text x="202.5" y="26.6" transform="rotate(-90 202.5 26.6)">1k</text>
<text x="204.5" y="26.8" transform="rotate(-90 204.5 26.8)">R6</text>
<text x="249.5" y="29.4" transform="rotate(-90 249.5 29.4)">10K-POT</text>
<text x="252" y="27.4" transform="rotate(-90 252 27.4)">RV1</text>
<text x="26.1" y="41.3" transform="rotate(-90 26.1 41.3)">RV2</text>
<text x="28.7" y="41.4" transform="rotate(-90 28.7 41.4)">POT</text>
<text x="198.3" y="41.8" transform="rotate(-90 198.3 41.8)">LCD1</text>
<text x="47.7" y="50.8" transform="rotate(-90 47.7 50.8)">P6</text>
<text x="111.9" y="50.5">0.1uF</text>
<text x="215" y="52.2">LCD_2X16_SIL</text>
<text x="23.4" y="54.7" transform="rotate(-90 23.4 54.7)">C8</text>
<text x="28.5" y="54.6" transform="rotate(-90 28.5 54.6)">22pF</text>
<text x="38.2" y="58.1">0.1uF</text>
<text x="114.5" y="55.6">C5</text>
<text x="40.8" y="63.2">C4</text>
<text x="23.4" y="70" transform="rotate(-90 23.4 70)">C9</text>
<text x="28.5" y="69.8" transform="rotate(-90 28.5 69.8)">22pF</text>
<text x="190.6" y="80.8">C1</text>
<text x="190.8" y="85.9">0.1uF</text>
<text x="107.2" y="119.5" transform="rotate(-90 107.2 119.5)">K2</text>
<text x="123.7" y="119.5" transform="rotate(-90 123.7 119.5)">K4</text>
<text x="140.3" y="119.5" transform="rotate(-90 140.3 119.5)">K5</text>
<text x="197.4" y="120.8" transform="rotate(-90 197.4 120.8)">C2</text>
<text x="202.5" y="120.6" transform="rotate(-90 202.5 120.6)">0.1uF</text>
<text x="28.7" y="136" transform="rotate(-90 28.7 136)">K1</text>
<text x="207.2" y="143.7">R7</text>
<text x="105.5" y="148.1">C6</text>
<text x="123.4" y="149.4">C7</text>
<text x="136.4" y="148.2" transform="rotate(-90 136.4 148.2)">2.2K</text>
<text x="138.5" y="147.4" transform="rotate(-90 138.5 147.4)">R3</text>
<text x="207.6" y="145.7">R</text>
<text x="99.9" y="153.2">100uF, 25V</text>
<text x="122.4" y="154.5">100uf, 25V</text>
<text x="184.3" y="153.9">R2</text>
<text x="184.8" y="155.9">R</text>
<text x="200.2" y="153.4">LED</text>
<text x="133.9" y="161.4" transform="rotate(-90 133.9 161.4)">D7</text>
<text x="184.3" y="160.2">R4</text>
<text x="200.2" y="159.7">LED</text>
<text x="200.8" y="158.4">D2</text>
<text x="139" y="162" transform="rotate(-90 139 162)">LED</text>
<text x="184.3" y="166.6">R5</text>
<text x="184.8" y="162.2">R</text>
<text x="200.8" y="164.8">D3</text>
<text x="201.4" y="166.1">LED</text>
<text x="184.8" y="168.6">R</text>
<text x="202.1" y="171.1">D4</text>
<text x="85.8" y="185.5" transform="rotate(-90 85.8 185.5)">K3</text>
</g>
<g font-size="1.8" fill="#808080">
<text x="110.6" y="29.2">7</text>
<text x="110.6" y="26.7">8</text>
<text x="110.6" y="34.3">5</text>
<text x="110.6" y="31.7">6</text>
<text x="110.6" y="41.9">2</text>
<text x="110.6" y="39.4">3</text>
<text x="110.6" y="36.8">4</text>
<text x="110.6" y="44.4">1</text>
<text x="51" y="72.4">1</text>
<text x="51" y="74.9">2</text>
<text x="51" y="77.5">3</text>
<text x="110.6" y="77.5">6</text>
<text x="110.6" y="74.9">7</text>
<text x="110.6" y="72.4">8</text>
<text x="51" y="80">4</text>
<text x="51" y="82.5">5</text>
<text x="110.6" y="82.5">4</text>
<text x="110.6" y="80">5</text>
<text x="51" y="85.1">6</text>
<text x="51" y="87.6">7</text>
<text x="110.6" y="87.6">2</text>
<text x="110.6" y="85.1">3</text>
<text x="206.8" y="84.6" transform="rotate(-90 206.8 84.6)">1</text>
<text x="209.3" y="84.6" transform="rotate(-90 209.3 84.6)">2</text>
<text x="211.8" y="84.6" transform="rotate(-90 211.8 84.6)">7</text>
<text x="214.4" y="85" transform="rotate(-90 214.4 85)">10</text>
<text x="216.9" y="85" transform="rotate(-90 216.9 85)">11</text>
<text x="219.5" y="85" transform="rotate(-90 219.5 85)">12</text>
<text x="222" y="85" transform="rotate(-90 222 85)">13</text>
<text x="224.5" y="85" transform="rotate(-90 224.5 85)">14</text>
<text x="227.1" y="85" transform="rotate(-90 227.1 85)">15</text>
<text x="229.6" y="85" transform="rotate(-90 229.6 85)">16</text>
<text x="232.2" y="85" transform="rotate(-90 232.2 85)">17</text>
<text x="234.7" y="85" transform="rotate(-90 234.7 85)">18</text>
<text x="237.2" y="85" transform="rotate(-90 237.2 85)">20</text>
<text x="239.8" y="85" transform="rotate(-90 239.8 85)">21</text>
<text x="242.3" y="85" transform="rotate(-90 242.3 85)">22</text>
<text x="51" y="90.2">8</text>
<text x="110.6" y="90.2">1</text>
<text x="250.5" y="92.7">23</text>
<text x="250.5" y="95.2">24</text>
<text x="182.4" y="97.8">1</text>
<text x="182.4" y="100.3">2</text>
<text x="198.9" y="100.3">5</text>
<text x="198.9" y="97.8">8</text>
<text x="250.5" y="97.8">25</text>
<text x="250.5" y="100.3">26</text>
<text x="182.4" y="102.9">3</text>
<text x="182.4" y="105.4">4</text>
<text x="198.9" y="105.4">3</text>
<text x="198.9" y="102.9">4</text>
<text x="250.5" y="105.4">27</text>
<text x="250.5" y="102.9">28</text>
<text x="206.8" y="118.8" transform="rotate(-90 206.8 118.8)">6</text>
<text x="209.3" y="118.8" transform="rotate(-90 209.3 118.8)">9</text>
</g>
<text font-size="1.8" fill="#00a000" x="214" y="49.8">LCD 2x16 (LED backlight)</text>
<g font-size="1.8">
<text x="207.6" y="92.7" transform="rotate(-90 207.6 92.7)">DCD</text>
<text x="210.2" y="90.7" transform="rotate(-90 210.2 90.7)">RI</text>
<text x="212.7" y="94.5" transform="rotate(-90 212.7 94.5)">REGIN</text>
<text x="215.3" y="91.5" transform="rotate(-90 215.3 91.5)">NC</text>
<text x="222.9" y="91.5" transform="rotate(-90 222.9 91.5)">NC</text>
<text x="225.4" y="91.5" transform="rotate(-90 225.4 91.5)">NC</text>
<text x="228" y="91.5" transform="rotate(-90 228 91.5)">NC</text>
<text x="230.5" y="91.5" transform="rotate(-90 230.5 91.5)">NC</text>
<text x="233" y="91.5" transform="rotate(-90 233 91.5)">NC</text>
<text x="235.6" y="91.5" transform="rotate(-90 235.6 91.5)">NC</text>
<text x="238.1" y="91.5" transform="rotate(-90 238.1 91.5)">NC</text>
<text x="240.7" y="91.5" transform="rotate(-90 240.7 91.5)">NC</text>
<text x="243.1" y="93.6">CTS</text>
<text x="243.2" y="91.5" transform="rotate(-90 243.2 91.5)">NC</text>
<text x="204.2" y="98.7">VBUS</text>
<text x="217.8" y="97.5" transform="rotate(-90 217.8 97.5)">SUSPEND</text>
<text x="220.3" y="97.5" transform="rotate(-90 220.3 97.5)">SUSPEND</text>
<text x="242.9" y="98.7">RXD</text>
<text x="243.1" y="96.1">RTS</text>
<text x="243.1" y="101.2">TXD</text>
<text x="204.2" y="106.3">GND</text>
<text x="204.2" y="103.8">D+</text>
<text x="242.9" y="106.3">DSR</text>
<text x="243" y="103.8">DTR</text>
<text x="132.1" y="113">DC IN</text>
<text x="207.6" y="113.5" transform="rotate(-90 207.6 113.5)">VDD</text>
<text x="210.2" y="113.5" transform="rotate(-90 210.2 113.5)">RST</text>
<text x="69.8" y="118.1">DC IN</text>
</g>
<text font-size="1.8" fill="#00f" x="115.6" y="110.5">GND</text>
<g font-size="1.4" fill="#808080">
<text x="248.7" y="20.9" transform="rotate(-90 248.7 20.9)">1</text>
<text x="58" y="26.7">1</text>
<text x="58" y="29.2">2</text>
<text x="103.4" y="26.7">40</text>
<text x="103.4" y="29.2">39</text>
<text x="245.7" y="25.4">2</text>
<text x="27.7" y="34.9" transform="rotate(-90 27.7 34.9)">1</text>
<text x="58" y="31.7">3</text>
<text x="58" y="34.3">4</text>
<text x="103.4" y="34.3">37</text>
<text x="103.4" y="31.7">38</text>
<text x="201.7" y="35.3" transform="rotate(-90 201.7 35.3)">16</text>
<text x="204.2" y="35.3" transform="rotate(-90 204.2 35.3)">15</text>
<text x="206.8" y="35.3" transform="rotate(-90 206.8 35.3)">14</text>
<text x="209.3" y="35.3" transform="rotate(-90 209.3 35.3)">13</text>
<text x="211.8" y="35.3" transform="rotate(-90 211.8 35.3)">12</text>
<text x="214.4" y="35.3" transform="rotate(-90 214.4 35.3)">11</text>
<text x="216.9" y="35.3" transform="rotate(-90 216.9 35.3)">10</text>
<text x="219.5" y="34.9" transform="rotate(-90 219.5 34.9)">9</text>
<text x="222" y="34.9" transform="rotate(-90 222 34.9)">8</text>
<text x="224.5" y="34.9" transform="rotate(-90 224.5 34.9)">7</text>
<text x="227.1" y="34.9" transform="rotate(-90 227.1 34.9)">6</text>
<text x="229.6" y="34.9" transform="rotate(-90 229.6 34.9)">5</text>
<text x="232.2" y="34.9" transform="rotate(-90 232.2 34.9)">4</text>
<text x="234.7" y="34.9" transform="rotate(-90 234.7 34.9)">3</text>
<text x="237.2" y="34.9" transform="rotate(-90 237.2 34.9)">2</text>
<text x="239.8" y="34.9" transform="rotate(-90 239.8 34.9)">1</text>
<text x="248.7" y="31.1" transform="rotate(-90 248.7 31.1)">3</text>
<text x="30.4" y="39.4">2</text>
<text x="58" y="36.8">5</text>
<text x="58" y="39.4">6</text>
<text x="58" y="41.9">7</text>
<text x="103.4" y="41.9">34</text>
<text x="103.4" y="39.4">35</text>
<text x="103.4" y="36.8">36</text>
<text x="27.7" y="45.1" transform="rotate(-90 27.7 45.1)">3</text>
<text x="58" y="47">8</text>
<text x="103.4" y="44.4">33</text>
<text x="57.6" y="52.1">10</text>
<text x="58" y="49.5">9</text>
<text x="103.4" y="52.1">31</text>
<text x="103.4" y="49.5">32</text>
<text x="57.6" y="57.1">11</text>
<text x="57.6" y="59.7">12</text>
<text x="57.6" y="66">13</text>
<text x="57.6" y="68.6">14</text>
<text x="57.6" y="72.4">15</text>
<text x="57.6" y="74.9">16</text>
<text x="57.6" y="77.5">17</text>
<text x="103.4" y="72.4">30</text>
<text x="103.4" y="77.5">28</text>
<text x="103.4" y="74.9">29</text>
<text x="57.6" y="82.5">23</text>
<text x="57.6" y="80">18</text>
<text x="103.4" y="82.5">22</text>
<text x="103.4" y="80">27</text>
<text x="57.6" y="85.1">24</text>
<text x="57.6" y="87.6">25</text>
<text x="103.4" y="87.6">20</text>
<text x="103.4" y="85.1">21</text>
<text x="57.6" y="90.2">26</text>
<text x="103.4" y="90.2">19</text>
<text x="198.4" y="154.9">2</text>
<text x="204.7" y="154.9">1</text>
<text x="135.6" y="157.5" transform="rotate(-90 135.6 157.5)">1</text>
<text x="198.4" y="161.3">2</text>
<text x="204.7" y="161.3">1</text>
<text x="135.6" y="163.8" transform="rotate(-90 135.6 163.8)">2</text>
<text x="199.6" y="167.6">2</text>
<text x="206" y="167.6">1</text>
</g>
<g font-size="1.4">
<text x="63.2" y="27.4">-MCLR/VPP</text>
<text x="63.2" y="30">RA0/AN0</text>
<text x="93" y="27.4">RB7/PGD</text>
<text x="93" y="30">RB6/PGC</text>
<text x="63.2" y="32.5">RA1/AN1</text>
<text x="63.2" y="35">RA2/AN2/Vref-/CVRef</text>
<text x="96.5" y="35">RB4</text>
<text x="96.5" y="32.5">RB5</text>
<text x="63.2" y="37.6">RA3/AN3/Vref+</text>
<text x="63.2" y="40.1">RA4/TOCKI_/C1OUT</text>
<text x="92.9" y="37.6">RB3/PGM</text>
<text x="96.5" y="40.1">RB2</text>
<text x="202.4" y="42" transform="rotate(-90 202.4 42)">LEDK</text>
<text x="205" y="42" transform="rotate(-90 205 42)">LEDA</text>
<text x="207.5" y="40.9" transform="rotate(-90 207.5 40.9)">DB7</text>
<text x="210.1" y="40.9" transform="rotate(-90 210.1 40.9)">DB6</text>
<text x="212.6" y="40.9" transform="rotate(-90 212.6 40.9)">DB5</text>
<text x="215.1" y="40.9" transform="rotate(-90 215.1 40.9)">DB4</text>
<text x="217.7" y="40.9" transform="rotate(-90 217.7 40.9)">DB3</text>
<text x="220.2" y="40.9" transform="rotate(-90 220.2 40.9)">DB2</text>
<text x="222.8" y="40.9" transform="rotate(-90 222.8 40.9)">DB1</text>
<text x="225.3" y="40.9" transform="rotate(-90 225.3 40.9)">DB0</text>
<text x="227.8" y="39" transform="rotate(-90 227.8 39)">E</text>
<text x="230.4" y="40.8" transform="rotate(-90 230.4 40.8)">R/W</text>
<text x="232.9" y="40.1" transform="rotate(-90 232.9 40.1)">RS</text>
<text x="235.5" y="40.2" transform="rotate(-90 235.5 40.2)">VO</text>
<text x="238" y="41.1" transform="rotate(-90 238 41.1)">VCC</text>
<text x="240.5" y="40.9" transform="rotate(-90 240.5 40.9)">VSS</text>
<text x="63.2" y="42.7">RA5/AN4/SS/C2OUT</text>
<text x="63.2" y="47.7">RE0/AN5/RD</text>
<text x="93.8" y="45.2">RB0/INT</text>
<text x="96.5" y="42.7">RB1</text>
<text x="63.2" y="50.3">RE1/AN6/WR</text>
<text x="63.2" y="52.8">RE2/AN7/CS_</text>
<text x="96.3" y="50.3">VDD</text>
<text x="96.5" y="52.8">VSS</text>
<text x="63.2" y="57.9">VDD</text>
<text x="63.2" y="60.4">VSS</text>
<text x="63.2" y="66.8">OSC1/CLKI</text>
<text x="63.2" y="69.3">OSC2/CLKO</text>
<text x="63.2" y="73.1">RC0/T10S0/T1CK1</text>
<text x="63.2" y="75.7">RC1/T1OSI/CCP2</text>
<text x="92.5" y="73.1">RD7/SPP7</text>
<text x="92.5" y="75.7">RD6/SPP6</text>
<text x="63.2" y="83.3">RC4/SDI/SDA</text>
<text x="63.2" y="78.2">RC2/CCP1_</text>
<text x="63.2" y="80.8">RC3/SCK/SCL</text>
<text x="92.5" y="83.3">RD3/PSP3</text>
<text x="92.5" y="80.8">RD4/PSP4</text>
<text x="92.5" y="78.2">RD5/PSP5</text>
<text x="63.2" y="85.8">RC5/SDO</text>
<text x="63.2" y="88.4">RC6/TX/CK</text>
<text x="92.5" y="88.4">RD1/PSP1</text>
<text x="92.5" y="85.8">RD2/PSP2</text>
<text x="63.2" y="90.9">RC7/RX/DT</text>
<text x="91.7" y="90.9">RD0/PSP0_</text>
<text x="112.5" y="140.5">VI</text>
<text x="119.1" y="140.5">VO</text>
<text x="117.3" y="144.3" transform="rotate(-90 117.3 144.3)">GND</text>
</g>
<g font-size="1.4" fill="#00a0a0">
<text x="45" y="50.7" transform="rotate(-90 45 50.7)">PE</text>
<text x="109.7" y="121.2" transform="rotate(-90 109.7 121.2)">CONN_3</text>
<text x="126.2" y="121.2" transform="rotate(-90 126.2 121.2)">CONN_3</text>
<text x="142.7" y="121.2" transform="rotate(-90 142.7 121.2)">CONN_3</text>
<text x="26" y="137.8" transform="rotate(-90 26 137.8)">BARREL</text>
<text x="249.8" y="139.1">P1</text>
<text x="249.8" y="142.9">P2</text>
<text x="249.8" y="146.7">P3</text>
<text x="249.8" y="150.5">P4</text>
<text x="249.9" y="156.9">P11</text>
<text x="249.9" y="160.7">P12</text>
<text x="249.9" y="164.5">P13</text>
<text x="249.9" y="168.3">P14</text>
<text x="83.1" y="187.5" transform="rotate(-90 83.1 187.5)">Pwr_Jmp</text>
</g>
</svg>
